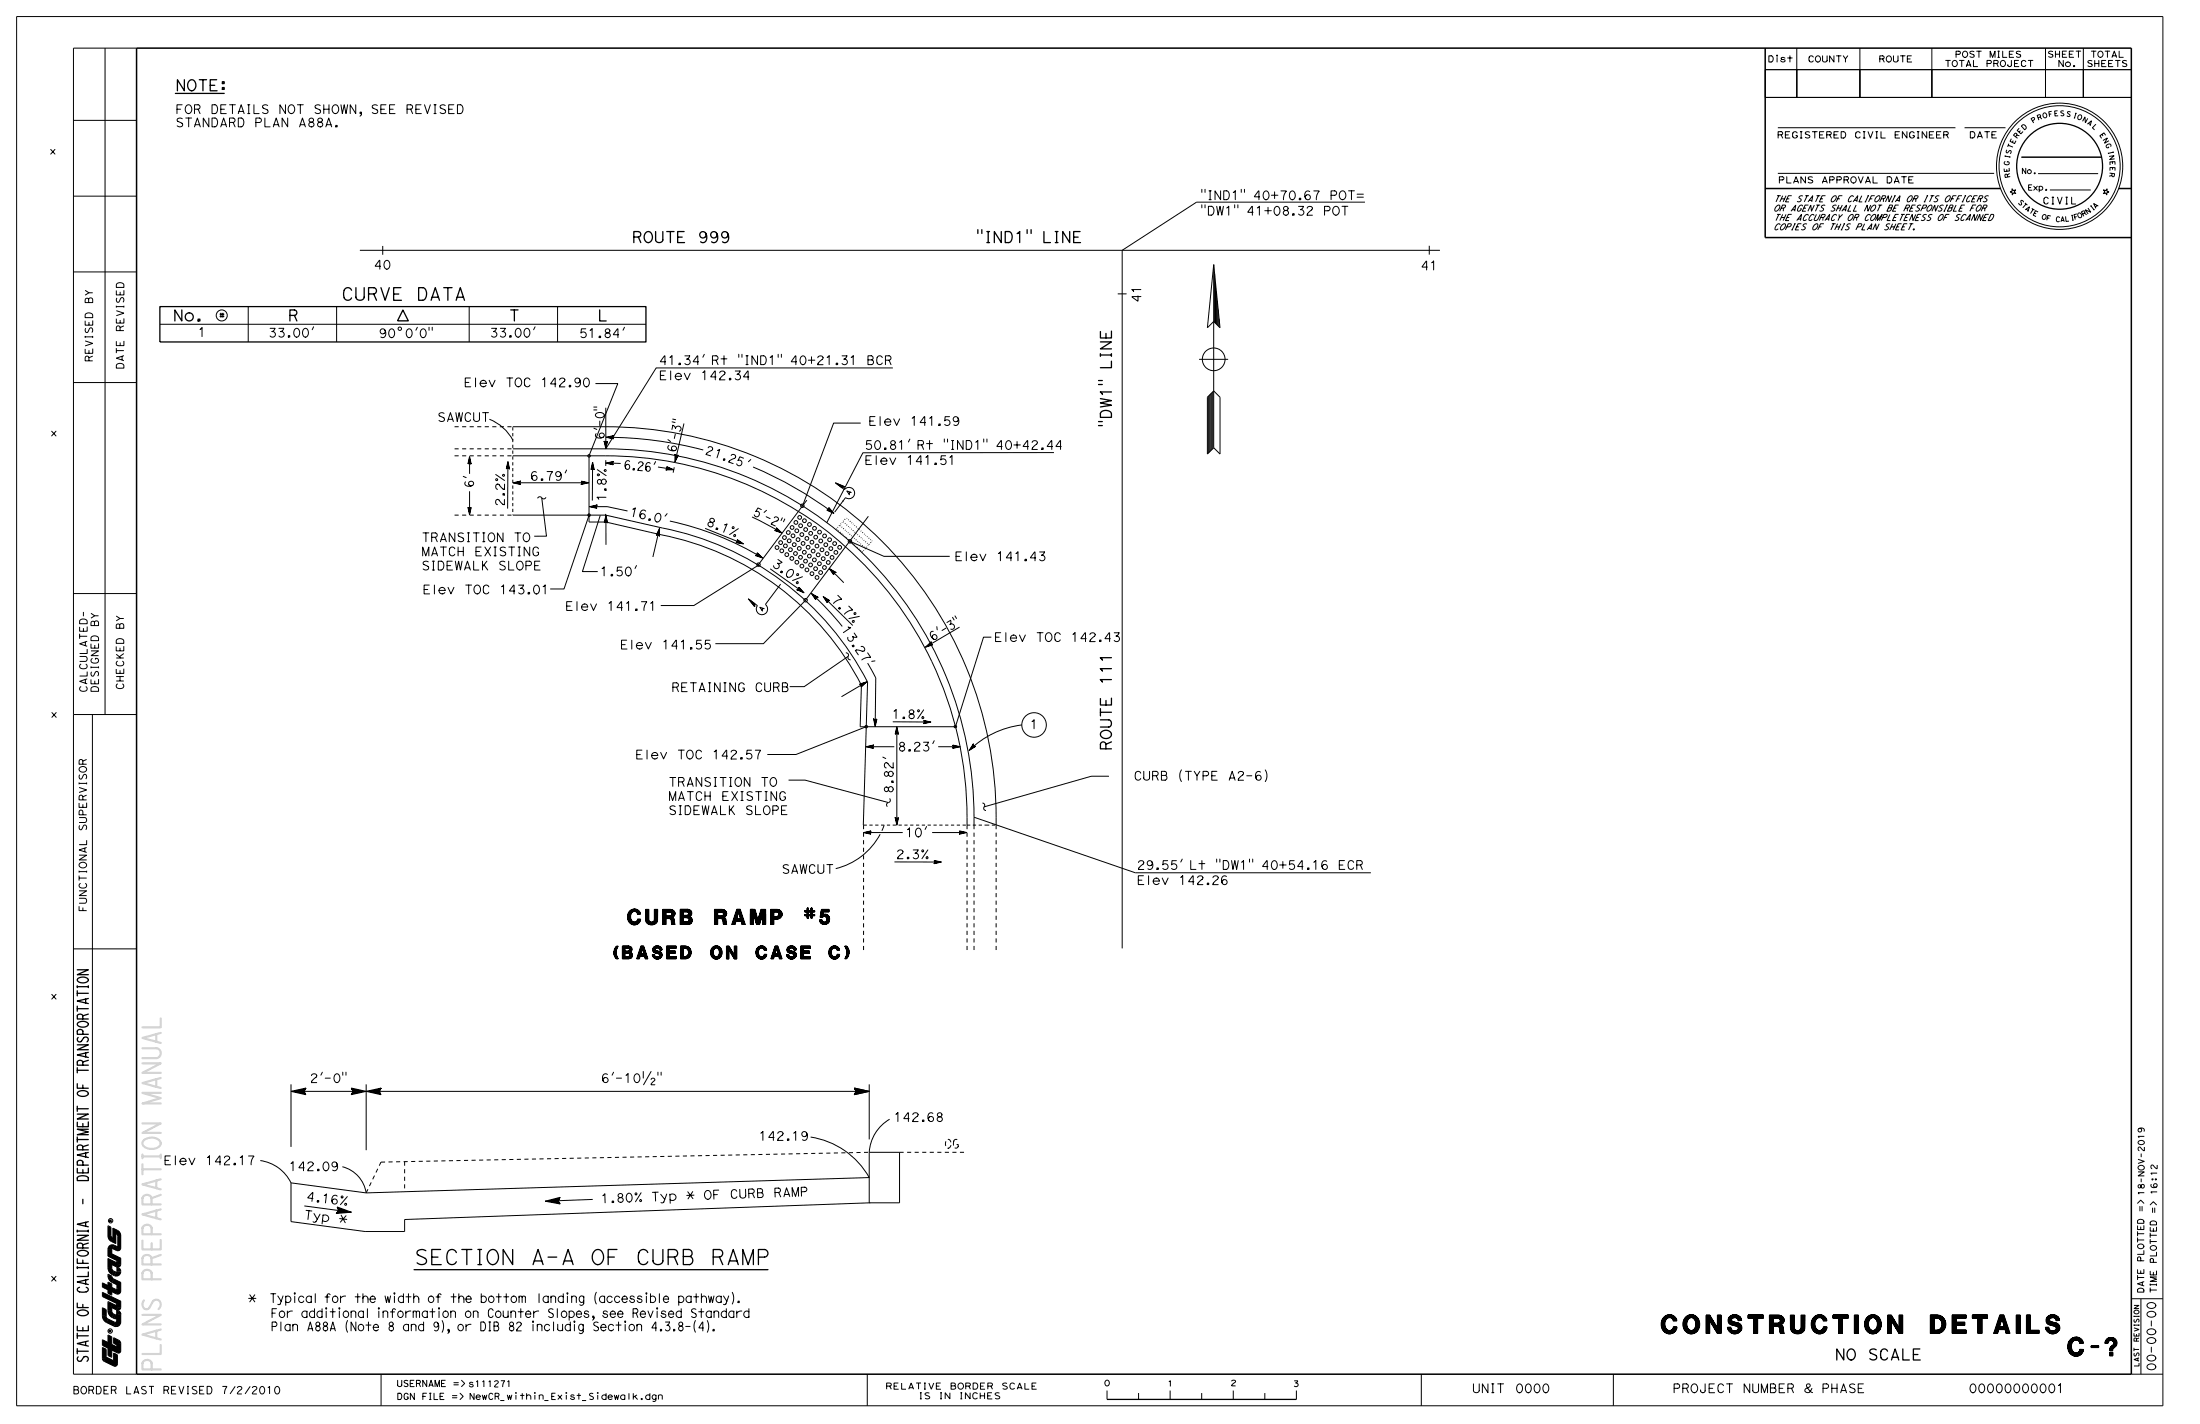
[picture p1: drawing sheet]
<svg xmlns="http://www.w3.org/2000/svg" width="432mm" height="279mm" viewBox="0 0 432 279" stroke-linecap="round" stroke-linejoin="round" font-family="sans-serif">
<g fill="none" stroke="#000" stroke-width=".2">
<path d="M3.3 3.2h421.2v272.6h-421.2zM20.6 9.4v130.8M26.8 9.4h-12.4v260.2h12.4M348.8 11.3v.9M352.7 9.4v9.7M365 9.4v9.7M379.2 9.4v9.7M401.5 9.4v9.7M408.9 9.4v9.7M418.3 13.7h-71.8v5.4h71.8M14.4 23.6h12.4M14.4 38.5h12.4"/>
<path d="M235.9 37.1v.6M236.5 37.1v.6M243.6 37.1v.6M244.3 37.1v.6M267.9 39.7h-33l-14.6 9.4v137M348.9 34h42.5M348.9 25.1h34.9M385.6 25.1h8M394.9 37l.3 .4 .4-.1-.2 .3 .2 .4-.4-.1-.2 .3-.1-.4-.4-.1 .4-.2zM396.7 30.8h15.7M400 34.1h11.8M402.3 37.3h8.1"/>
<path d="M412.9 37.3l.4 .1 .3-.3-.1 .4 .5 .2-.5 .1v.4l-.2-.3-.5 .1 .3-.4zM14.4 53.4h12.4M70.6 49.1h212M75.1 48.3v1.7M219.4 57.7h1.7M235.9 40.2v.6M236.5 40.2v.6M238.2 51.9v36M238.2 51.9l1.3 12.4-1.3-1.2-1.2 1.2zM238.4 53.7v9.5M238.6 55.5v7.9M238.7 57.2v6.4"/>
<path d="M238.9 59v4.8M242.3 40.2v.6M243 40.2v.6M280.5 48.2v1.8M14.4 75.1h12.4M31.4 63.6h95.4M48.7 60.2v6.9M61.6 64.1l-.3 .6M66.1 60.2v6.9M81.9 64.2l-.3 .6M84.2 64.2v.6M84.8 64.2v.6"/>
<path d="M92.1 60.2v6.9M105 64.1l-.3 .6M109.4 60.2v6.9M116.5 79.9h.6M116.9 75.3h4.4l-5.7 14.1v13h3.3l8.7 2a57 57 0 0 1 41.5 30l-.3 8.2h18.7M122.6 64.2l-.3 .6M138.2 69.5l-.2 .6M145 69.5v.6M145.6 69.5v.6M152.7 69.5v.6M153.4 69.5v.6M175.2 72.2h-46.4l-9.9 15.9"/>
<path d="M235.3 70.5h5.7M237 77.9l1.2-1.2 1.3 1.2v11.2l-1.3-1.2-1.2 1.2zM237.2 77.8v11.1M237.3 77.6v11.1M237.5 77.4v11.2M237.7 77.2v11.2M237.9 77.1v11.1M238 76.9v11.1M239.1 60.8v3.2M239.3 62.5v1.6M90.9 93.5l.6 .2M91.4 94.5a.59 .59 0 0 0 0 .8 .59 .59 0 0 0 .7 .1l.7-.2"/>
<path d="M91.8 99.6l.4 1.1 .2-1.1-.2 .7-.2-.6 .2 .3v-.3l-.4-.1 .4 .2 .3-.2-.3 1.4zM92.2 89.6l.3 1.4-.3-1.1-.3 1.1 .3-.7 .1 .6-.1-.3-.1 .3 .4 .1-.3-.2-.4 .2zM92.2 89.6v3.4M92.2 96.4v4.6M96.1 82.3a9 9 0 0 1 4.6 4.1M99.7 90.6l.3 1.4-.3-1.1-.2 1.1 .2-.8 .1 .7-.1-.3-.1 .3 .4 .1-.3-.2-.3 .2zM99.7 90.6l-.1 9.2M100.6 83.7h18.3a76.6 76.6 0 0 1 76.6 78.2M100.6 89.4h18.3a70.9 70.9 0 0 1 70.9 72.5M100.6 88.1h18.3M100.7 94.7h14.8M100.7 94.7l1.4-.3-1.1 .3 1.1 .3-.7-.3 .6-.1-.3 .1 .3 .1 .1-.4-.2 .3 .2 .4z"/>
<path d="M106.3 97.7l1 7.5h-2.4M106.3 97.7l-.4-.2-.4 .3M107.1 97.6l-.3 .3-.5-.2M111.2 92.2l-.3 .6M114.1 94.4l1.4 .3-1.4 .3 1.1-.3-1.1-.2 .8 .2-.7 .2 .3-.2h-.3l-.1 .3 .2-.3zM115.7 99.4h3.5l4 .9M115.7 99.4l1.5-.3-1.2 .3 1.1 .3-.7-.3 .7-.1-.4 .1 .3 .1 .2-.4-.2 .3 .2 .3zM116.3 90.7l.3 1.4-.3-1.1-.2 1.1 .2-.7 .2 .6-.2-.3-.1 .3 .4 .1-.3-.1-.3 .1zM116.3 90.7v7.5M116.5 80.4h.6M116.6 84l.5 .3M118.6 86.6l.3 1.1 .2-1.1-.2 .8-.1-.7 .1 .3 .1-.3-.4-.1 .3 .2 .3-.2-.3 1.5z"/>
<path d="M118.9 80v8.1M118.9 88.1a72.3 72.3 0 0 1 72.3 72.2M118.9 90.9h2.9M118.9 90.3v1.1M118.9 90.9l1.5-.3-1.2 .3 1.1 .2-.7-.2 .7-.2-.4 .2h.3l.2-.3-.2 .3 .2 .3zM119 85.8a74.4 74.4 0 0 1 19 2.5M119 85.8l1.4-.3-1.1 .3 1.1 .2-.8-.2 .7-.2-.3 .2 .3 .1 .1-.4-.2 .3 .2 .3zM128.7 90.6l-.3 .5M129.1 91.6l3.1 .6M130.9 91.6l1.3 .6h-1.5l1.2-.1-1-.4 .7 .3-.7 .1 .3-.1-.2-.2-.3 .4 .3-.3zM132.3 91.7l-.2 1M132.5 89.2l.1 1.1 .4-1-.4 .7v-.7l.1 .4 .1-.3-.3-.2 .3 .2 .3-.1-.6 1.3z"/>
<path d="M134.2 83.1l-1.7 7.6M147.4 90.2l-.5 .4M147.8 91.6a74.6 74.6 0 0 1 15.9 9.1M158.4 98.1l-9.6 12.8M162.7 99.6l1 1.1-1.4-.6 1.1 .4-.7-.8 .4 .6-.6-.3 .4 .1-.2-.2-.4 .2 .3-.1zM164.1 94.8l1.6 .7M164.2 94.9l1.5 .6M164.3 95l1.3 .5M164.5 95.1l1.1 .5M164.6 95.2l.9 .4M164.7 95.3l.7 .3M164.8 95.4l.6 .2"/>
<path d="M165 95.5l.3 .1M165.1 95.6h.1M165.8 95.5l-1.9-.8 1.8 1.4a1.11 1.11 0 0 1 1.6-.2 1.11 1.11 0 0 1 .2 1.5 1.11 1.11 0 0 1-1.5 .2l-2.2 2.9M168.9 83h-5.3l-6.1 16.3M178.6 86.2l-.3 .5M185.3 86.1v.6M186 86.1v.6M193.1 86.1v.6M193.7 86.1v.6M206.9 88.8h-37.5l-7.1 13.7M14.4 116.5h12.4M100.6 101.1h18.3l11.1 2.5a57.8 57.8 0 0 1 40.3 30.2l-.9 28.1"/>
<path d="M115.5 100.8l.3 .6M115.6 101.1l-4.9 14.5h-2.7M117.8 101.1l-3.5 11h3M118.8 100.8l.3 .6M118.9 101.1l.3 1.5-.3-1.1-.2 1 .2-.7 .2 .7-.2-.4v.3l.3 .2-.3-.2-.3 .2zM118.9 101.1v5.8M124.9 111l-.3 .5M129.5 103.7l-.1 1.5v-1.2l-.5 1 .4-.7v.7l-.1-.4-.1 .3 .3 .3-.2-.3-.4 .1zM129.5 103.7l-1.4 5.6M131.5 102.2a59.4 59.4 0 0 1 18.2 7.3M138.4 103.7l7.5 3M144.7 105.9l1.2 .8-1.4-.2 1.1 .1-.9-.6 .6 .5-.7-.1 .4-.1-.2-.1-.3 .3 .3-.3z"/>
<path d="M147 117.6l1.1 1.4M147.1 117.7l1 1.2M147.2 117.8l.9 1.1M147.4 117.9l.7 .9M147.5 118l.6 .7M147.6 101.4l5.9 3.2M147.6 118.1l.5 .6M147.8 118.2l.3 .4M147.9 118.3l.2 .2M148 118.3l.1 .2M148.6 108.5l1.1 1-1.4-.5 1.1 .3-.8-.7 .5 .5-.6-.2 .3 .1-.2-.2-.3 .2 .3-.2zM149 110.8l-12.8 8h-6.5"/>
<path d="M151.2 111.6l6.6 4.7M152.4 103.5l1.1 1.1-1.4-.5 1.1 .3-.8-.8 .5 .6-.7-.2 .4 .1-.2-.3-.3 .3 .3-.2zM153.2 114.6l-3 4a1.11 1.11 0 0 1 .2 1.6 1.11 1.11 0 0 1-1.5 .2 1.11 1.11 0 0 1-.2-1.6l-1.8-1.3 1.2 1.6M156.8 115.2l1 1.1-1.4-.6 1.1 .4-.7-.8 .5 .6-.7-.2h.4l-.2-.2-.4 .2 .4-.1zM158.1 117.8l-8.3 8.5h-9.4M159.2 116.4l1.3 .8-1-.5 .6 .9-.4-.7 .6 .3-.3-.1 .2 .3 .3-.2-.3 .1-.1 .4zM159.2 116.4l2.9 2.8 3.2 3.7M161.6 117l5.8 5.7M161.6 117l1.2 .8-1-.5 .6 .9-.4-.7 .6 .4-.3-.2 .1 .3 .4-.2-.3 .1-.1 .4zM162.8 111.6l2.8 2.7M162.8 111.6l1.3 .7-1.1-.5 .6 .9-.3-.7 .6 .4-.4-.2 .2 .3 .4-.2-.4 .1-.1 .4zM166.8 106.2l6.7 3h12.9"/>
<path d="M170.4 101.3l-12.3 16.5M166.5 128.8l-8.7 5.9h-2.8M168.7 134.2l1.4-.4-1.1 1 .8-.9-1 .4 .8-.2-.6 .5 .3-.3-.3 .1v.4v-.4zM170.1 133.8l-4.9 2.9M170.3 130.1l1.6 2.9-.1 9.5M181.6 127l1.1-1-.8 .8 1.1-.3-.8 .1 .5-.4-.2 .3 .3-.1-.1-.4v.3l.4 .2zM188.3 123l-6.7 4M194.6 125h-1.6l-5.5 17.5M14.4 140.2h12.4M18.1 140.2v129.4M154.8 153.1h3.2l16.4 4.4M170 146.5h5.5"/>
<path d="M170 146.5l1.4-.3-1.1 .3 1.1 .3-.8-.3 .7-.1-.3 .1 .3 .1 .1-.4-.2 .3 .2 .3zM170 142.6l-13.8 5.4h-5.6M171.5 141.1l.3 1.1 .2-1.1-.2 .8-.2-.7 .2 .3 .1-.3-.4-.1 .3 .2 .3-.2-.3 1.4zM173.3 148.5l.5 .3M174.4 157.5l-.4 .3 .2 .5M174.6 156.7l.1 .4-.3 .4M175.2 141.6l7.5 .1M176 142.6l.3 1.5-.3-1.2-.2 1.1 .2-.7 .2 .7-.2-.4v.3l.3 .2-.3-.2-.3 .2zM176 142.6v19.3M181.3 141.4l1.4 .3-1.4 .3 1.1-.3-1.1-.3 .8 .3-.7 .1 .3-.1-.3-.1-.1 .4 .2-.3zM183.4 145.3l-.3 .6M184.1 146.5h4.4"/>
<path d="M187 146.2l1.5 .3-1.5 .3 1.1-.3-1.1-.2 .8 .2-.7 .2 .3-.2-.3-.1-.1 .4 .2-.3zM191 146l-.6 1 1-.6-.7 .4 .4-.6-.2 .3 .3-.1-.2-.4 .1 .4 .4 .1-1.3 .8zM192.8 157.6l.4 .2v.5M193.2 158.3l-.1 .5 .4 .2M200.5 142.2a17.8 17.8 0 0 0-10.3 5.1M217.7 152.3h-3.5l-21 6M231.9 151.1a2.18 2.18 0 0 0 0 2.2M248.3 151.1a2.18 2.18 0 0 1 0 2.3M157.9 179.4v.3h2v-.3M157.9 179.4v.3v-.3l.1 .3v-.3l.1 .3v-.3l.1 .3v-.3l.1 .3v-.3l.1 .3v-.3l.1 .3v-.3v.3l.1-.3v.3l.1-.3v.3l.1-.3v.3l.1-.3v.3l.1-.3v.3l.1-.3v.3v-.3l.1 .3v-.3l.1 .3v-.3l.1 .3v-.3l.1 .3v-.3l.1 .3v-.3l.1 .3v-.3l.1 .3 .1-.3v.3v-.3M157.9 178.7v.2h2v-.2M157.9 178.7v.2v-.2l.1 .2v-.2l.1 .2v-.2l.1 .2v-.2l.1 .2v-.2l.1 .2v-.2l.1 .2v-.2v.2l.1-.2v.2l.1-.2v.2l.1-.2v.2l.1-.2v.2l.1-.2v.2l.1-.2v.2v-.2l.1 .2v-.2l.1 .2v-.2l.1 .2v-.2l.1 .2v-.2l.1 .2v-.2l.1 .2v-.2l.1 .2 .1-.2v.2v-.2"/>
<path d="M157.9 179.4h2M157.9 178.7h2M158.7 178.2h-.3v2h.3M158.7 178.2h-.3h.3h-.3l.3 .1h-.3l.3 .1h-.3l.3 .1h-.3l.3 .1h-.3l.3 .1h-.3l.3 .1h-.3h.3l-.3 .1h.3l-.3 .1h.3l-.3 .1h.3l-.3 .1h.3l-.3 .1h.3l-.3 .1h.3l-.3 .1h.3h-.3l.3 .1h-.3l.3 .1-.3 .1h.3l-.3 .1h.3l-.3 .1h.3l-.3 .1h.3l-.3 .1h.3M158.7 178.2v2M159.4 178.2h-.2v2h.2M159.4 178.2h-.2h.2h-.2l.2 .1h-.2l.2 .1h-.2l.2 .1h-.2l.2 .1h-.2l.2 .1h-.2l.2 .1h-.2h.2l-.2 .1h.2l-.2 .1h.2l-.2 .1h.2l-.2 .1h.2l-.2 .1h.2l-.2 .1h.2l-.2 .1h.2h-.2l.2 .1h-.2l.2 .1-.2 .1h.2l-.2 .1h.2l-.2 .1h.2l-.2 .1h.2l-.2 .1h.2M159.4 178.2v2M169.5 163.4h7.7M169.5 163.4l1.4-.4-1.1 .4 1.1 .2-.7-.2 .6-.2-.3 .2h.3l.1-.4-.2 .4 .2 .3zM172.7 163.7a13.5 13.5 0 0 1-8.7 6.7M173.5 161.9l-.4 1.1"/>
<path d="M175.6 169.1h9.2M175.7 160.4l.3 1.2 .3-1.1-.3 .7-.1-.7 .1 .4 .1-.3-.4-.2 .3 .2 .4-.2-.4 1.5zM181.9 162.2l-.3 .5M183 163.4h6.8M183.3 168.8l1.5 .3-1.5 .4 1.1-.4-1-.2 .7 .2-.7 .2 .4-.2h-.3l-.2 .4 .2-.4zM188.3 163l1.5 .4-1.5 .3 1.1-.3-1-.3 .7 .3-.7 .1 .4-.1-.3-.1-.2 .4 .2-.3zM191.2 160.3v1.6M191.2 160.3l31.6 10.9h46.3M232 168.6l-.2 .5M238.8 168.6v.6M239.4 168.6v.6M245.2 168.6v.6"/>
<path d="M245.9 168.6v.6M14.4 186.2h12.4M57.1 212.8v12.2M57.1 214.1h113.5M57.1 214.1l2.9-.6-.1 .2-2.1 .4 2.1 .5-.1-.2-1.3-.3 1.3-.3-.1 .2-.6 .1 .6 .2v-.2l.3-.6-.3 .6 .3 .7zM63.3 210.4l-.3 .6M67.3 210.4v.6M67.9 210.4v.6M68.9 213.5l3 .6-3 .7 .1-.2 2.2-.5-2.2-.4 .1 .1 1.4 .3-1.4 .3 .2-.1 .5-.2-.5-.1v.1l-.4 .7 .4-.7zM71.9 212.8v12.9M71.9 214.1l2.9-.6-.1 .2-2.2 .4 2.2 .5-.1-.2-1.4-.3 1.4-.3-.1 .2-.6 .1 .6 .2-.1-.2 .4-.6-.4 .6 .4 .7zM120.4 210.4l-.3 .6"/>
<path d="M126.3 210.2v1.3M127.8 211.8a.36 .36 0 0 1 .4-.2 .36 .36 0 0 1 .3 .4l-.7 .6v.2h.7M127.8 210.2l-1.5 2.6M129.1 210.4v.6M129.8 210.4v.6M167.7 213.5l2.9 .6-2.9 .7 .1-.2 2.1-.5-2.1-.4 .1 .1 1.4 .3-1.4 .3 .1-.1 .6-.2-.6-.1 .1 .1-.4 .7 .4-.7zM170.6 212.8v10.8M174.6 219.6a8.1 8.1 0 0 0-4 6.5M51.1 227.7a7.9 7.9 0 0 1 6 4.4M57.1 232.1l14.8 2M57.1 232.1v7.6l14.6 1.9h7.7v-2.3l91.4-3.3M59.7 236.6l9.3 1.2"/>
<path d="M66.2 236.8l2.8 1-3 .3 .1-.2 2.2-.1-2.1-.8 .1 .2 1.3 .5-1.4 .1 .2-.2h.6l-.6-.2 .1 .1-.5 .6 .5-.6zM67.2 228.9a6.3 6.3 0 0 1 4.7 5.2M107 235.7l2.9-.8-.1 .2-2.1 .6 2.1 .4-.1-.2-1.3-.3 1.3-.3-.1 .2-.6 .1 .6 .1-.1-.1 .4-.7-.4 .7 .5 .6zM116.3 235.3l-9.3 .4M159.1 223.1a16 16 0 0 1 11.5 7.9l-98.7 3.1M170.6 226.1h6v9.9h-6zM419.5 236.1l.7-.6 .6 .6M422 236.4l.6-.6 .7 .6M21.2 246.9l.7 1.2M21.2 246.9v1.9a1.65 1.65 0 0 0 2.1 1.4l.4-.4v-.4l-.2-.5-1.6-.8M21.2 252.2l-1.1-.5v.8l1.1 .6M21.2 252.2v-.6l.7 .3v.7"/>
<path d="M21.2 253.1v.7l.7 .3v-.7M21.2 252.2l.7 1.2M21.2 246.5l1.8 .8M21.2 246.9l1.5 .7h.2l.1-.3M21.9 248.1l.1 1 .8 .5 .2-.1v-.9M21.9 252.6l-.7 .5M21.9 246l-.7 .5M21.9 246l1.8 .9M22.2 242.9l.5 1.1M22.2 241l.5 1.1M22.2 241a1.74 1.74 0 0 1 1.5 1.5v2.5l-.3 .3-.3 .1-1.1-.4-.1 1M22.2 242.9l-.3-.2-.1-.3v-1.6l-.6-.3v2a1.17 1.17 0 0 0 .7 1.1l.8 .4"/>
<path d="M22.2 241v1.9M22.7 242.1l.3 .2 .1 .3v1.9l-.1 .1a1.11 1.11 0 0 0-1.6 0l-.2 .5v1.4M22.7 242.1v1.9M22.9 255.8v.2l-.3 .1-1.4-.7v1.8a1.74 1.74 0 0 0 1.7 1.6v.4l-.2 .3-1.7-.8-.2-.4v-1.4l-.7-.3v1.6M22.9 257v.8l-.2 .2a.81 .81 0 0 1-.8-.7v-.7l1.4 .6M23 252.1l-.1 .9-1-.4M23.1 249.2h.1M23.1 247.3v.2M23.3 257.2l.3 .4 .1 1.8a.91 .91 0 0 1-1.3 .8l-1.5-.7a1.46 1.46 0 0 1-.8-1.3M23.3 257.2l.4 .7M23.4 249.4v.1M23.6 249.4v.1"/>
<path d="M23.7 255.3l-.8 .5M23.7 246.9l-.7 .4M23.7 251.6l-.7 .5M23.7 255.3l-3.6-1.7v.8l2.8 1.4M23.7 255.3v1.4l-.5 .4-.3-.1M23.7 251.6v1.7l-.1 .4-.6 .2-1.1-.5M23.7 251.6l-1.4-.7-.4-.5-.7-.4a1.56 1.56 0 0 0 .8 1.6l1 .5M23.7 246.9v1.3l-.5 .4h-.3M57.9 254.3v1.3M64 257.3v1.2M66.6 257.3v1.2M68.2 259.1a2.5 2.5 0 0 0 0 2.3"/>
<path d="M74.4 257.3v1.2M77.4 254.3v1.3M86.2 257.3v1.2M86.8 259.1a2.5 2.5 0 0 1 0 2.3M104.6 259.9v1.2M111.4 254.3v1.3M112.7 259.9v1.2M117 253.6a2.5 2.5 0 0 0 0 2.2M122.7 259.9v1.2M126.9 254.3v1.3M129 257.3v1.2M136.5 259.1a2.5 2.5 0 0 0 0 2.3"/>
<path d="M138.8 259.1a2.5 2.5 0 0 1 0 2.3M143.7 253.6a2.5 2.5 0 0 1 0 2.3M418.3 254.8h6.2M420.2 254.8v14.8M20.1 262.9l1.1 .5v-1.5l.7 .4v1.5l1 .5v-.4l-.6-.3v-1.1l1 .4 .3 .4 .1 1.8a.44 .44 0 0 1-.6 .3l-1.2-.5v1.4l-.7-.3v-1.5l-1.1-.5zM20.8 266.2v-1.5l-.7-.3v2.4l.4 .3 1.9 .9a.47 .47 0 0 0 .6-.4v-1.8l-.7-.3v1.4M23.4 265l-.2 .2M74.8 269.7v6.1M101.3 273.7v.9M105 273.7v.9M111.1 273.7v.9M117.3 273.7v.9"/>
<path d="M170.2 269.6v6.2M217.3 272.8v1.8M223.5 273.3v1.3M229.7 272.8v1.8M235.9 273.3v1.3M242.1 272.8v1.8M248.2 273.3v1.3M254.4 272.8v1.8M279 269.6v6.2M316.7 269.6v6.2M418.3 269.6h6.2"/>
<circle cx="348.8" cy="10.9" r=".09"/>
<circle cx="404.2" cy="32.6" r="11.9"/>
<circle cx="404.2" cy="32.6" r="12.4"/>
<circle cx="43.5" cy="61.9" r="1.08"/>
<circle cx="78.5" cy="64.5" r=".33"/>
<circle cx="238.2" cy="70.5" r="2.23"/>
<circle cx="92.5" cy="94.9" r=".47"/>
<circle cx="115.6" cy="89.4" r=".25"/>
<circle cx="157.5" cy="99.2" r=".34"/>
<circle cx="115.6" cy="101.1" r=".25"/>
<circle cx="148.9" cy="110.8" r=".34"/>
<circle cx="152.5" cy="107.4" r=".37"/>
<circle cx="153.2" cy="106.5" r=".37"/>
<circle cx="153.4" cy="108.1" r=".37"/>
<circle cx="154" cy="105.5" r=".37"/>
<circle cx="154.2" cy="107.1" r=".37"/>
<circle cx="154.4" cy="108.8" r=".37"/>
<circle cx="154.7" cy="104.5" r=".37"/>
<circle cx="154.9" cy="106.1" r=".37"/>
<circle cx="155.1" cy="107.9" r=".37"/>
<circle cx="155.4" cy="109.6" r=".37"/>
<circle cx="155.5" cy="103.5" r=".37"/>
<circle cx="155.6" cy="105.1" r=".37"/>
<circle cx="155.9" cy="106.9" r=".37"/>
<circle cx="156.1" cy="108.6" r=".37"/>
<circle cx="156.2" cy="102.5" r=".37"/>
<circle cx="156.4" cy="104.1" r=".37"/>
<circle cx="156.6" cy="105.9" r=".37"/>
<circle cx="156.9" cy="107.6" r=".37"/>
<circle cx="157" cy="101.5" r=".37"/>
<circle cx="157.1" cy="109.3" r=".37"/>
<circle cx="157.1" cy="103.2" r=".37"/>
<circle cx="157.4" cy="104.9" r=".37"/>
<circle cx="157.6" cy="106.6" r=".37"/>
<circle cx="157.9" cy="108.4" r=".37"/>
<circle cx="157.9" cy="102.2" r=".37"/>
<circle cx="158.1" cy="110.1" r=".37"/>
<circle cx="158.1" cy="117.8" r=".34"/>
<circle cx="158.1" cy="103.9" r=".37"/>
<circle cx="158.4" cy="105.6" r=".37"/>
<circle cx="158.4" cy="111.8" r=".37"/>
<circle cx="158.6" cy="107.4" r=".37"/>
<circle cx="158.9" cy="109.1" r=".37"/>
<circle cx="158.9" cy="102.9" r=".37"/>
<circle cx="159.1" cy="110.8" r=".37"/>
<circle cx="159.1" cy="104.6" r=".37"/>
<circle cx="159.4" cy="106.4" r=".37"/>
<circle cx="159.4" cy="112.6" r=".37"/>
<circle cx="159.6" cy="108.1" r=".37"/>
<circle cx="159.8" cy="109.9" r=".37"/>
<circle cx="159.9" cy="103.7" r=".37"/>
<circle cx="160.1" cy="111.6" r=".37"/>
<circle cx="160.1" cy="105.4" r=".37"/>
<circle cx="160.3" cy="107.1" r=".37"/>
<circle cx="160.4" cy="113.3" r=".37"/>
<circle cx="160.6" cy="108.9" r=".37"/>
<circle cx="160.8" cy="110.6" r=".37"/>
<circle cx="160.9" cy="104.4" r=".37"/>
<circle cx="161.1" cy="112.3" r=".37"/>
<circle cx="161.1" cy="106.1" r=".37"/>
<circle cx="161.3" cy="107.9" r=".37"/>
<circle cx="161.6" cy="109.6" r=".37"/>
<circle cx="161.8" cy="111.3" r=".37"/>
<circle cx="161.8" cy="105.2" r=".37"/>
<circle cx="162.1" cy="106.9" r=".37"/>
<circle cx="162.3" cy="108.6" r=".37"/>
<circle cx="162.6" cy="110.4" r=".37"/>
<circle cx="162.8" cy="105.9" r=".37"/>
<circle cx="163.1" cy="107.6" r=".37"/>
<circle cx="163.3" cy="109.4" r=".37"/>
<circle cx="163.8" cy="106.6" r=".37"/>
<circle cx="164.1" cy="108.4" r=".37"/>
<circle cx="164.8" cy="107.4" r=".37"/>
<circle cx="166.8" cy="106.2" r=".34"/>
<circle cx="170" cy="142.6" r=".25"/>
<circle cx="187.5" cy="142.6" r=".25"/>
<circle cx="203" cy="142.2" r="2.41"/>
<circle cx="21.7" cy="239.5" r=".43"/>
<circle cx="57.8" cy="253.8" r=".12"/>
<circle cx="64" cy="256.7" r=".12"/>
<circle cx="66.6" cy="256.7" r=".12"/>
<circle cx="74.3" cy="256.7" r=".12"/>
<circle cx="77.4" cy="253.8" r=".12"/>
<circle cx="86.2" cy="256.7" r=".12"/>
<circle cx="104.6" cy="259.3" r=".12"/>
<circle cx="111.4" cy="253.8" r=".12"/>
<circle cx="112.7" cy="259.3" r=".12"/>
<circle cx="122.7" cy="259.3" r=".12"/>
<circle cx="126.9" cy="253.8" r=".12"/>
<circle cx="129" cy="256.7" r=".12"/>
<circle cx="21.6" cy="261.2" r=".43"/>
<circle cx="101.3" cy="273.3" r=".09"/>
<circle cx="105" cy="273.3" r=".09"/>
<circle cx="111.1" cy="273.3" r=".09"/>
<circle cx="117.3" cy="273.3" r=".09"/>
</g>
<g fill="none" stroke="#000" stroke-width=".3">
<path d="M26.8 9.4h391.5v260.2h-391.5zM346.5 9.4v37.2h71.8M346.5 37h46.1M415.8 37h2.5M20.2 252.3l3.1 1.5M20.2 253.9l3.2 1.6v1l-.2 .3-1.6-.7M20.2 254.1l3 1.5v.9l-.1 .1-1.5-.7M20.4 256.9v1.3a1.18 1.18 0 0 0 .6 1l1.7 .8 .6-.2 .1-.4v-1.5l-.4-.4M20.5 256.9v1.3M21.3 250.2l.5 .3 .4 .5 1.4 .7v1.6a.5 .5 0 0 1-.7 .4l-1.1-.5v.7l-.5-.2v-.7l-1.1-.5v-.6l1.1 .5v-.6l.5 .2v.7l1 .4 .3-.3v-.8a1.98 1.98 0 0 1-1.8-1.7zM21.4 240.8l.1 2a1.46 1.46 0 0 0 1.1 .9M21.5 255.7v1.5a1.35 1.35 0 0 0 1.5 1.2"/>
<path d="M21.5 250.3a1.17 1.17 0 0 0 .6 1.1l1.1 .5v1.7M21.5 251.8v2M21.5 248.8a1.38 1.38 0 0 0 1.6 1.2l.3-.5M21.5 240.8v1.7a1.18 1.18 0 0 0 1.1 1.1M21.6 255.7v1.5a1.13 1.13 0 0 0 1.4 1M21.6 242.5l.2 .5 .8 .4M21.6 251.9v1.9M21.7 248.8a1.19 1.19 0 0 0 1.3 1.1l.2-.4-.1-.3M21.7 250.4l.3 .7 1.4 .7v1.8l-3.2-1.5M22.3 241.3l1.1 .5M22.3 241.4l1 .5M22.3 241.6l.9 .5 .2 .5"/>
<path d="M22.3 241.5l1 .5 .2 .6M22.4 244.4a.73 .73 0 0 0-1.1 .7v1.3l1.8 .9M22.4 241.6v1.7M22.5 241.7v1.7M23 241.5l-.7-.3v1.9a.76 .76 0 0 1-.7-.7v-1.5l-.3-.2v1.8a1.37 1.37 0 0 0 1.3 1.3v-1.9a.77 .77 0 0 1 .7 .7l-.1 2-.3 .1-.5-.3M23 241.5a1.05 1.05 0 0 1 .6 1v2.3a.45 .45 0 0 1-.7 .4l-.7-.3h-.3l-.1 1.2 1.8 .9v1a.46 .46 0 0 1-.7 .5l-1.1-.6v.9a1.02 1.02 0 0 0 1.2 .9l.1-.9 .3 .2 .2 .4M23 257.6l.2 .3v1.5a.46 .46 0 0 1-.6 .4l-1.5-.7a1.01 1.01 0 0 1-.6-.9M23 257.8v.2a.9 .9 0 0 1-1.2-.7v-.9l1.1 .5a.46 .46 0 0 0 .7-.4v-1.1l-3.4-1.6v.5l2.8 1.4v.4l-.2 .1-1.5-.6v1.6a1.54 1.54 0 0 0 1.7 1.4M23.1 241.7l.3 .4 .2 .5M23.1 247.5l-.1 .2-.4 .1-1.3-.7v1.7a1.49 1.49 0 0 0 1.2 1.4M23.1 249l.3 .4M23.2 255.9a.49 .49 0 0 1-.7 .4"/>
<path d="M23.2 259.2a.56 .56 0 0 1-.8 .5M23.2 257.3l-.2-.1v2l-.3 .4-.2-.1-1.6-.8-.2-.4v-1.3l-.5-.2a2.42 2.42 0 0 0 .5 2.4l1.7 .9a.79 .79 0 0 0 1.2-.7v-1.5l-.3-.6M23.2 252.8a.47 .47 0 0 1-.6 .4M23.2 247.5a.5 .5 0 0 1-.7 .4M23.2 244.8l-.1 .2-1-.5-.4 .1-.2 .3v1.4l1.7 .9v.8l-.1 .2-1.6-.8v1.4M23.4 242.5v2.3M23.4 255.9l-.3 .5-.7 .1M23.4 244.8l-.2 .3-1-.4-.5 .1-.1 1.4 1.8 .9v.9l-.2 .3h-.2l-1.4-.6v1.1M23.4 252.8l-.3 .6h-.6M23.4 247.5l-.3 .5-.6 .1M23.4 244.5l-.1 .2-.5 .1M23.5 242.5v2.3"/>
<path d="M23.6 249.5a.75 .75 0 0 1-1.1 .7M20.2 263.9l1.1 .5M20.2 263.1l1.1 .5M20.2 263.8l3 1.4 .2-.1M20.2 264.6l.5 .2M20.2 263.6l3.1 1.5M20.2 263.2l2.9 1.4v-.9l-.7-.3M20.3 264.6l.1 2.2 2.1 1 .3-.2v-1.8M20.4 266.7l2.2 1M20.5 264.7v1.9l2.2 1v-1.8M20.6 264.7v1.8l1.9 .9v-1.7M20.7 266.4l1.7 .8"/>
<path d="M20.7 266.3l1.7 .8M21.3 262.1l.5 .3M21.3 265.9l.5 .2M21.4 262.2v3.7M21.6 262.2v3.8M21.7 262.3v3.8M21.8 263.9l1.3 .6M22.4 265.7l.5 .2v1.7l-.3 .3-2.1-.9-.3-.5M22.4 262.7l.8 .4 .3 .3 .1 1.7-.1 .2h-.4l-1.3-.6M22.4 262.8l.9 .5 .2 .3M22.4 263.1l.9 .4v1.5l-3.1-1.5M22.4 263.5l.7 .3"/>
<path d="M22.4 263.2l.8 .4v1.2l-3-1.5M22.4 262.9l1 .5"/>
</g>
<g fill="none" stroke="#000" stroke-width=".25">
<path d="M34.4 18.3h9.6M191.9 45.1v.7M192.7 45.1v.7M201.6 45.1v.7M202.4 45.1v.7M31.4 60.2h95.4v6.9h-95.4zM79.1 60.8l1 2.2h-2.1zM215.6 74.7h.8M215.6 75.4h.8M165.8 95.5l-.6 .2M215.6 82.7h.8M215.6 83.5h.8"/>
<path d="M148.1 118.4v.7M15.2 193.4v.4M15.2 194.4v1M15.2 197.4v1M15.2 197.9h2.1M15.2 194.9h2.1M15.2 193.6h2.1M15.2 190.3h2.1l-2.1 .9h2.1M15.3 192l.4-.2a1.17 1.17 0 0 1 1.6 .6 1.41 1.41 0 0 1-2.1-.1zM16.2 199.3a.6 .6 0 0 0-.5-.3 .6 .6 0 0 0-.5 .3v.6h2.1M16.8 196v.8M17.3 193.4v.4"/>
<path d="M17.3 199l-1.1 .3v.6M17.3 195.9l-2.1 .5 2.1 .5M15.2 212.6v.9h2.1M15.2 209.5v1M15.2 217v1M15.2 217.5h2.1M15.2 210h2.1M15.2 218.6h2.1l-2.1 1h2.1M15.2 205h2.1l-2.1 1h2.1M15.3 214.3l.4-.2a1.17 1.17 0 0 1 1.6 .6 1.41 1.41 0 0 1-2.1-.1zM15.3 200.7l.4-.2a1.17 1.17 0 0 1 1.6 .6 1.41 1.41 0 0 1-2.1-.1zM15.3 203.5a.52 .52 0 0 0 .1 .9 .52 .52 0 0 0 .8-.4 .55 .55 0 0 1 .8-.5 .55 .55 0 0 1 .1 .9"/>
<path d="M16.2 208.4a.6 .6 0 0 0-.5-.4 .6 .6 0 0 0-.5 .4v.6h2.1M16.3 212.9v.6M16.3 202.9v-.6a.61 .61 0 0 0-.6-.3 .61 .61 0 0 0-.5 .3v.6h2.1M16.8 206.6v.8M17.3 208l-1.1 .4v.6M17.3 206.5l-2.1 .5 2.1 .5M15.2 223.1v1M15.2 223.6h2.1M15.2 231a1.61 1.61 0 0 1 2.1 .2v.4h-2.1zM16.2 225a.6 .6 0 0 0-.5-.4 .6 .6 0 0 0-.5 .4v.6h2.1M16.3 235.3v.9M16.3 228.6v-.6a.61 .61 0 0 0-.6-.3 .61 .61 0 0 0-.5 .3v.6h2.1"/>
<path d="M16.3 220.4v.7M16.3 229.5v.6M16.8 226.2v.8M16.8 239.8v.8M17.3 239.7l-2.1 .5 2.1 .5M17.3 229.2v.9h-2.1v-.9M17.3 226.1l-2.1 .5 2.1 .5M17.3 224.6l-1.1 .4v.6M17.3 221.6h-2.1l2.1 .5-2.1 .5h2.1M17.3 220.1v1h-2.1v-.9M15.2 255.7v.9h2.1M15.2 247v.9h2.1"/>
<path d="M15.2 241.4v.3M15.2 248.5v.4M15.2 248.7h2.1M15.2 241.5h2.1M15.2 242.4h2.1l-2.1 .9h2.1M15.3 257.3l.4-.2a1.17 1.17 0 0 1 1.6 .6 1.41 1.41 0 0 1-2.1-.1zM15.3 245.6l.4-.2a1.17 1.17 0 0 1 1.6 .6 1.41 1.41 0 0 1-2.1-.1zM15.6 252.6a.49 .49 0 0 0-.4 .6 .49 .49 0 0 0 .7 .3 1.1 1.1 0 0 0 1.4-.5l-.1-.3-.3-.1M16.2 244.2a.6 .6 0 0 0-.5-.3 .6 .6 0 0 0-.5 .3v.7h2.1M16.3 247.3v.6M16.3 255.9v.7M16.8 251.1v.8"/>
<path d="M17.3 249.6v.9h-2.1M17.3 241.4v.3M17.3 248.5v.4M17.3 251l-2.1 .5 2.1 .5M17.3 243.9l-1.1 .3v.7M81.3 249.1h69.4M15.2 261.6v1M15.2 264.6v1M15.2 265.1h2.1M15.2 262.1h2.1M15.3 266.2a.52 .52 0 0 0 .1 .9 .52 .52 0 0 0 .8-.5 .55 .55 0 0 1 .8-.4 .55 .55 0 0 1 .1 .9M16.3 260.5v.6"/>
<path d="M16.8 263.2v.8M17.3 263.1l-2.1 .5 2.1 .5M17.3 260.1v1h-2.1v-.9M20.2 263.1v.8M20.2 264.6v1.9M20.7 264.8v1.6M21.3 262.1v3.8M21.8 262.4v3.7M22.4 262.7v.8M22.4 265.7v1.5M23.5 263.6l-.1 1.4M217.3 274.6h37.1"/>
<circle cx="404.2" cy="32.6" r="8.4"/>
</g>
<path d="M89.2 83.7h11.4M89.2 88.1h11.4M89.2 89.4h11.4M89.2 101.1h11.4M169.5 161.9v24.7M189.8 161.9v24.7M191.2 161.9v24.7M195.5 161.9v24.7M71.9 234.1l2.9-6.1M74.8 228l95.8-1.9M79.4 227.9v5.9M176.6 226.1h13" fill="none" stroke="#000" stroke-width=".2" stroke-dasharray=".8 .7" stroke-linecap="butt"/>
<path d="M100.6 83.8v17.2M169.5 161.9h20.3M189.8 161.9h3.7M193.5 161.9h2" fill="none" stroke="#000" stroke-width=".2" stroke-dasharray=".6 .5" stroke-linecap="butt"/>
<path d="M164.2 103.8l1.9-2.2M169.2 108.3l-5-4.5M169.2 108.3l2-2.1M169.9 107.6l-5.1-4.6M170.5 106.9l-5.1-4.6M171.2 106.2l-5.1-4.6" fill="none" stroke="#000" stroke-width=".2" stroke-dasharray=".1 .3 .1 .3 .2 .3 .1 .3" stroke-linecap="butt"/>
<circle cx="165.5" cy="98.3" r=".13" fill="#000"/>
<g fill="none" stroke="#d0d3d4" stroke-width=".42">
<path d="M31.5 199.8v1.8h-3.5M28 205.7h2.7a.97 .97 0 0 1 .8 .9 .97 .97 0 0 1-.8 1h-2.7M28 208.6h3.5l-3.5 1.9h3.5M30.7 202.9v1.5M30.7 211.7v1.5M31.5 214.4h-3.5l3.5 1.1-3.5 1h3.5M31.5 211.5l-3.5 1 3.5 1M31.5 202.7l-3.5 1 3.5 .9M28 226.5v.7M28 226.9h3.5M28 228.4v2M28 229.4h3.5"/>
<path d="M28 220.4h3.5l-3.5 1.9h3.5M28.1 223.8a2.24 2.24 0 0 1 3.4 .3 1.47 1.47 0 0 1-1.8 1.3 1.33 1.33 0 0 1-1.7-1.4zM29.7 235.1a.93 .93 0 0 0-.9-.7 .93 .93 0 0 0-.8 .7v1.2h3.5M30.7 231.6v1.5M30.7 237.5v1.5M31.5 226.5v.7M31.5 237.3l-3.5 1 3.5 1M31.5 234.4l-1.8 .7v1.2M31.5 231.4l-3.5 1 3.5 1M28 258h3.5l-3.5 1.9h3.5M28.2 255.2a.97 .97 0 0 0-.2 1.1 .97 .97 0 0 0 1 .5l.7-.8a1 1 0 0 1 .6-.9 1 1 0 0 1 1 .1l.2 .7-.1 .5-.3 .5M29.7 246.9a.93 .93 0 0 0-.9-.7 .93 .93 0 0 0-.8 .7v1.2h3.5"/>
<path d="M29.8 251v-1.2a.95 .95 0 0 0-.9-.7 .95 .95 0 0 0-.9 .7v1.2h3.5M29.8 242.2v-1.2a.95 .95 0 0 0-.9-.7 .95 .95 0 0 0-.9 .7v1.2h3.5M29.8 243.9v1.2M31.5 246.2l-1.8 .7v1.2M31.5 243.3v1.8h-3.5v-1.7M29.8 268.7v-1.2a.95 .95 0 0 0-.9-.7 .95 .95 0 0 0-.9 .7v1.2h3.5M30.7 261.1v1.5M31.5 263.9v1.8h-3.5M31.5 260.9l-3.5 1 3.5 .9"/>
</g>
<g font-size="3.6">
<text x="326" y="261.6">CONSTRUCTION DETAILS</text>
<text x="405.8" y="266">C-?</text>
</g>
<g font-size="3">
<text x="123.2" y="181.4">CURB RAMP #5</text>
<text x="81.3" y="248.1">SECTION A-A OF CURB RAMP</text>
</g>
<g font-size="2.5">
<text x="67" y="58.9">CURVE DATA</text>
<text x="120.5" y="188.1">(BASED ON CASE C)</text>
</g>
<g font-size="2.2">
<text x="34.4" y="17.8">NOTE:</text>
<text x="124" y="47.6">ROUTE 999</text>
<text x="191.5" y="47.6">&quot;IND1&quot; LINE</text>
<text x="33.9" y="63">No.</text>
<text x="56.5" y="63">R</text>
<text x="99.8" y="63">T</text>
<text x="117.2" y="63">L</text>
<text x="218.1" y="66.7" transform="rotate(-90 218.1 66.7)">E</text>
<text x="218.1" y="83.9" transform="rotate(-90 218.1 83.9)">&quot;DW1&quot; LIN</text>
<text x="218.1" y="134.4" transform="rotate(-90 218.1 134.4)">111</text>
<text x="218.1" y="147.3" transform="rotate(-90 218.1 147.3)">ROUTE</text>
<text x="360.1" y="266.8">NO SCALE</text>
</g>
<g font-size="1.7">
<text x="34.4" y="22.3">FOR DETAILS NOT SHOWN, SEE REVISED</text>
<text x="34.4" y="24.9">STANDARD PLAN A88A.</text>
<text x="235.6" y="39.2">&quot;IND1&quot; 40+70.67 POT=</text>
<text x="235.6" y="42.2">&quot;DW1&quot; 41+08.32 POT</text>
<text x="73.3" y="52.8">40</text>
<text x="278.8" y="53">41</text>
<text x="223.9" y="59.4" transform="rotate(-90 223.9 59.4)">41</text>
<text x="38.8" y="66">1</text>
<text x="52.6" y="66.1">33.00’</text>
<text x="74.3" y="66.2">90°0’0&quot;</text>
<text x="96.1" y="66.1">33.00’</text>
<text x="113.6" y="66.2">51.84’</text>
<text x="129.3" y="71.5">41.34’ Rt &quot;IND1&quot; 40+21.31 BCR</text>
<text x="91" y="75.9">Elev TOC 142.90</text>
<text x="129.3" y="74.5">Elev 142.34</text>
<text x="85.8" y="82.7">SAWCUT</text>
<text x="118.6" y="83.8" transform="rotate(-90 118.6 83.8)">-0&quot;</text>
<text x="170.4" y="83.5">Elev 141.59</text>
<text x="118.6" y="86.2" transform="rotate(-90 118.6 86.2)">6’</text>
<text x="132.6" y="88.9" transform="rotate(-77 132.6 88.9)">6 ’ - 3 &quot;</text>
<text x="138.3" y="89.1" transform="rotate(17 138.3 89.1)">2</text>
<text x="140" y="89.6" transform="rotate(18 140 89.6)">1</text>
<text x="169.7" y="88.2">50.81’ Rt &quot;IND1&quot; 40+42.44</text>
<text x="104" y="94.2">6.79’</text>
<text x="122.3" y="92" transform="rotate(5 122.3 92)">6 . 2</text>
<text x="126.4" y="92.4" transform="rotate(5 126.4 92.4)">6 ’</text>
<text x="141.5" y="90.1" transform="rotate(19 141.5 90.1)">.</text>
<text x="142.7" y="90.5" transform="rotate(20 142.7 90.5)">2</text>
<text x="144.2" y="91.1" transform="rotate(22 144.2 91.1)">5</text>
<text x="169.7" y="91.1">Elev 141.51</text>
<text x="99" y="99.4" transform="rotate(-90 99 99.4)">2.2%</text>
<text x="118.9" y="98.4" transform="rotate(-90 118.9 98.4)">1.8%</text>
<text x="123.5" y="101.2" transform="rotate(12 123.5 101.2)">1 6 . 0 ’</text>
<text x="147.6" y="101" transform="rotate(26 147.6 101)">5 ’ - 2 &quot;</text>
<text x="82.7" y="106.3">TRANSITION TO</text>
<text x="138.4" y="103" transform="rotate(22 138.4 103)">8 . 1 %</text>
<text x="82.7" y="111.8">SIDEWALK SLOPE</text>
<text x="82.7" y="109.1">MATCH EXISTING</text>
<text x="117.7" y="113">1.50’</text>
<text x="151.4" y="111" transform="rotate(35 151.4 111)">3 . 0 %</text>
<text x="187.3" y="110">Elev 141.43</text>
<text x="82.9" y="116.5">Elev TOC 143.01</text>
<text x="110.9" y="119.8">Elev 141.71</text>
<text x="163" y="117.8" transform="rotate(45 163 117.8)">7 . 7 %</text>
<text x="165" y="123.4" transform="rotate(56 165 123.4)">1 3 . 2 7 ’</text>
<text x="183" y="125.8" transform="rotate(-31 183 125.8)">6 ’ - 3 &quot;</text>
<text x="195.1" y="125.9">Elev TOC 142.43</text>
<text x="121.7" y="127.3">Elev 141.55</text>
<text x="131.8" y="135.7">RETAINING CURB</text>
<text x="175" y="141">1.8%</text>
<text x="202.1" y="143">1</text>
<text x="124.7" y="148.9">Elev TOC 142.57</text>
<text x="176.1" y="147.4">8.23’</text>
<text x="131.2" y="154.3">TRANSITION TO</text>
<text x="175.3" y="155.8" transform="rotate(-90 175.3 155.8)">8.82’</text>
<text x="222.5" y="153.1">CURB (TYPE A2-6)</text>
<text x="131.2" y="159.8">SIDEWALK SLOPE</text>
<text x="131.2" y="157.1">MATCH EXISTING</text>
<text x="177.7" y="164.2">10’</text>
<text x="153.4" y="171.4">SAWCUT</text>
<text x="175.8" y="168.5">2.3%</text>
<text x="223.1" y="173.6">Elev 142.26</text>
<text x="223.1" y="170.6">29.55’ Lt &quot;DW1&quot; 40+54.16 ECR</text>
<text x="60.8" y="212.4">2’-0&quot;</text>
<text x="117.9" y="212.4">6’-10†&quot;</text>
<text x="175.4" y="220">142.68</text>
<text x="148.9" y="223.7">142.19</text>
<text x="185.4" y="225.3">OG</text>
<text x="32.1" y="228.5">Elev 142.17</text>
<text x="56.6" y="229.7">142.09</text>
<text x="59.6" y="239.2" transform="rotate(7 59.6 239.2)">T y p</text>
<text x="60" y="235.6" transform="rotate(7 60 235.6)">4 . 1</text>
<text x="64.7" y="236.1" transform="rotate(7 64.7 236.1)">6 %</text>
<text x="66.4" y="240" transform="rotate(7 66.4 240)">*</text>
<text x="117.9" y="236" transform="rotate(-2 117.9 236)">1 . 8 0 %</text>
<text x="127.8" y="235.7" transform="rotate(-2 127.8 235.7)">T y p</text>
<text x="134.7" y="235.5" transform="rotate(-2 134.7 235.5)">*</text>
<text x="138.1" y="235.3" transform="rotate(-2 138.1 235.3)">O F</text>
<text x="143.2" y="235.2" transform="rotate(-2 143.2 235.2)">C U R B</text>
<text x="151.8" y="234.9" transform="rotate(-2 151.8 234.9)">R A MP</text>
<text x="48.6" y="255.7">*</text>
<text x="52.9" y="255.6">Typical for the width of the bottom landing (accessible pathway).</text>
<text x="53.1" y="261.1">Plan A88A (Note 8 and 9), or DIB 82 includig Section 4.3.8-(4).</text>
<text x="53.1" y="258.5">For additional information on Counter Slopes, see Revised Standard</text>
<text x="423.1" y="269.1" transform="rotate(-90 423.1 269.1)">00-00-00</text>
<text x="288.9" y="273.3">UNIT</text>
<text x="297.4" y="273.3">0000</text>
<text x="328.3" y="273.3">PROJECT NUMBER &amp; PHASE</text>
<text x="386.4" y="273.3">00000000001</text>
</g>
<g font-size="1.5">
<text x="18.2" y="59.6" transform="rotate(-90 18.2 59.6)">BY</text>
<text x="24.3" y="65.1" transform="rotate(-90 24.3 65.1)">REVISED</text>
<text x="18.2" y="71.1" transform="rotate(-90 18.2 71.1)">REVISED</text>
<text x="24.3" y="72.5" transform="rotate(-90 24.3 72.5)">DATE</text>
<text x="19.3" y="123" transform="rotate(-90 19.3 123)">BY</text>
<text x="24.3" y="123.6" transform="rotate(-90 24.3 123.6)">BY</text>
<text x="17.1" y="135.9" transform="rotate(-90 17.1 135.9)">CALCULATED-</text>
<text x="19.3" y="135.9" transform="rotate(-90 19.3 135.9)">DESIGNED</text>
<text x="24.3" y="135.4" transform="rotate(-90 24.3 135.4)">CHECKED</text>
<text x="17" y="163.1" transform="rotate(-90 17 163.1)">SUPERVISOR</text>
<text x="17" y="178.9" transform="rotate(-90 17 178.9)">FUNCTIONAL</text>
<text x="14.2" y="273.5">BORDER LAST REVISED 7/2/2010</text>
</g>
<g font-size="1.3">
<text x="10" y="30.2">x</text>
<text x="400.9" y="40">CIVIL</text>
<text x="9.9" y="85.5">x</text>
<text x="10" y="140.7">x</text>
<text x="10" y="196">x</text>
<text x="9.9" y="251.4">x</text>
</g>
<g font-size="1.2">
<text x="383.7" y="11.3">POST MILES</text>
<text x="401.8" y="11.2">SHEET</text>
<text x="410.2" y="11.2">TOTAL</text>
<text x="346.9" y="12.2">Dist</text>
<text x="354.8" y="12.2">COUNTY</text>
<text x="368.7" y="12.2">ROUTE</text>
<text x="381.6" y="13.1">TOTAL PROJECT</text>
<text x="403.9" y="13.1">No.</text>
<text x="409.5" y="13.1">SHEETS</text>
<text x="348.7" y="27.1">REGISTERED CIVIL ENGINEER</text>
<text x="386.5" y="27.1">DATE</text>
<text x="349" y="35.9">PLANS APPROVAL DATE</text>
<text x="348" y="41.4">OR AGENTS SHALL NOT BE RESPONSIBLE FOR</text>
<text x="348" y="39.6">THE STATE OF CALIFORNIA OR ITS OFFICERS</text>
<text x="348" y="45.1">COPIES OF THIS PLAN SHEET.</text>
<text x="348" y="43.3">THE ACCURACY OR COMPLETENESS OF SCANNED</text>
<text x="420.8" y="237.8" transform="rotate(-90 420.8 237.8)">=&gt; 18-NOV-2019</text>
<text x="423.3" y="238.1" transform="rotate(-90 423.3 238.1)">=&gt;</text>
<text x="423.4" y="234.5" transform="rotate(-90 423.4 234.5)">16:12</text>
<text x="420.8" y="247.6" transform="rotate(-90 420.8 247.6)">PLOTTED</text>
<text x="423.3" y="247.9" transform="rotate(-90 423.3 247.9)">PLOTTED</text>
<text x="420.8" y="253.7" transform="rotate(-90 420.8 253.7)">DATE</text>
<text x="423.3" y="253.7" transform="rotate(-90 423.3 253.7)">TIME</text>
<text x="77.8" y="272.1">USERNAME =&gt; s111271</text>
<text x="77.9" y="274.6">DGN FILE =&gt;</text>
<text x="92" y="274.6">NewCR_within_Exist_Sidewalk.dgn</text>
<text x="173.8" y="272.6">RELATIVE BORDER SCALE</text>
<text x="180.2" y="274.5">IS IN INCHES</text>
</g>
<g font-size="1.1">
<text x="396.7" y="34.1">No.</text>
<text x="398" y="37.3">Exp.</text>
<text x="43" y="62.5">#</text>
<text x="216.6" y="271.9">0</text>
<text x="229.1" y="272">1</text>
<text x="241.5" y="271.9">2</text>
<text x="253.7" y="272.1">3</text>
</g>
<g font-size="1">
<text x="400" y="23.6" transform="rotate(-20 400 23.6)">R</text>
<text x="401" y="23.2" transform="rotate(-15 401 23.2)">O</text>
<text x="402.1" y="22.9" transform="rotate(-10 402.1 22.9)">F</text>
<text x="403.2" y="22.8" transform="rotate(-4 403.2 22.8)">E</text>
<text x="404.3" y="22.7" transform="rotate(1 404.3 22.7)">S</text>
<text x="405.4" y="22.8" transform="rotate(12 405.4 22.8)">S</text>
<text x="406.7" y="23" transform="rotate(17 406.7 23)">I</text>
<text x="407.6" y="23.3" transform="rotate(22 407.6 23.3)">O</text>
<text x="408.6" y="23.7" transform="rotate(28 408.6 23.7)">N</text>
<text x="394.9" y="29.3" transform="rotate(-69 394.9 29.3)">T</text>
<text x="395.3" y="28.3" transform="rotate(-63 395.3 28.3)">E</text>
<text x="395.9" y="27.3" transform="rotate(-53 395.9 27.3)">R</text>
<text x="396.5" y="26.4" transform="rotate(-47 396.5 26.4)">E</text>
<text x="397.3" y="25.6" transform="rotate(-42 397.3 25.6)">D</text>
<text x="399" y="24.2" transform="rotate(-31 399 24.2)">P</text>
<text x="409.5" y="24.3" transform="rotate(33 409.5 24.3)">A</text>
<text x="410.5" y="24.9" transform="rotate(44 410.5 24.9)">L</text>
<text x="412" y="26.5" transform="rotate(55 412 26.5)">E</text>
<text x="412.7" y="27.4" transform="rotate(60 412.7 27.4)">N</text>
<text x="413.2" y="28.4" transform="rotate(65 413.2 28.4)">G</text>
<text x="413.7" y="29.6" transform="rotate(76 413.7 29.6)">I</text>
<text x="394.3" y="32.6" transform="rotate(-85 394.3 32.6)">G</text>
<text x="394.4" y="33.7" transform="rotate(-96 394.4 33.7)">E</text>
<text x="394.4" y="31.3" transform="rotate(-79 394.4 31.3)">I</text>
<text x="394.6" y="34.8" transform="rotate(-101 394.6 34.8)">R</text>
<text x="394.6" y="30.4" transform="rotate(-74 394.6 30.4)">S</text>
<text x="413.9" y="30.5" transform="rotate(81 413.9 30.5)">N</text>
<text x="414.1" y="33.8" transform="rotate(98 414.1 33.8)">R</text>
<text x="414.1" y="31.6" transform="rotate(87 414.1 31.6)">E</text>
<text x="414.1" y="32.7" transform="rotate(92 414.1 32.7)">E</text>
<text x="396" y="39.8" transform="rotate(46 396 39.8)">S</text>
<text x="396.6" y="40.4" transform="rotate(41 396.6 40.4)">T</text>
<text x="397.3" y="41.1" transform="rotate(37 397.3 41.1)">A</text>
<text x="398.1" y="41.6" transform="rotate(32 398.1 41.6)">T</text>
<text x="410.6" y="41.5" transform="rotate(-38 410.6 41.5)">I</text>
<text x="411.2" y="41" transform="rotate(-43 411.2 41)">A</text>
<text x="398.9" y="42.1" transform="rotate(27 398.9 42.1)">E</text>
<text x="400.6" y="42.9" transform="rotate(18 400.6 42.9)">O</text>
<text x="401.5" y="43.2" transform="rotate(13 401.5 43.2)">F</text>
<text x="403.4" y="43.5" transform="rotate(4 403.4 43.5)">C</text>
<text x="404.3" y="43.5" transform="rotate(-1 404.3 43.5)">A</text>
<text x="405.3" y="43.5" transform="rotate(-6 405.3 43.5)">L</text>
<text x="406.4" y="43.3" transform="rotate(-10 406.4 43.3)">I</text>
<text x="407.1" y="43.1" transform="rotate(-15 407.1 43.1)">F</text>
<text x="408" y="42.9" transform="rotate(-24 408 42.9)">O</text>
<text x="408.9" y="42.5" transform="rotate(-29 408.9 42.5)">R</text>
<text x="409.7" y="42.1" transform="rotate(-34 409.7 42.1)">N</text>
<text x="419.8" y="263.3" transform="rotate(-90 419.8 263.3)">REVISION</text>
<text x="419.8" y="268.2" transform="rotate(-90 419.8 268.2)">LAST</text>
</g>
<g font-size=".9">
<text x="166.6" y="97.2" transform="rotate(-53 166.6 97.2)">A</text>
<text x="149.6" y="120" transform="rotate(-53 149.6 120)">A</text>
</g>
<g font-size=".5">
<text x="22" y="239.7" transform="rotate(-90 22 239.7)">R</text>
<text x="21.9" y="261.4" transform="rotate(-90 21.9 261.4)">R</text>
</g>
</svg>
